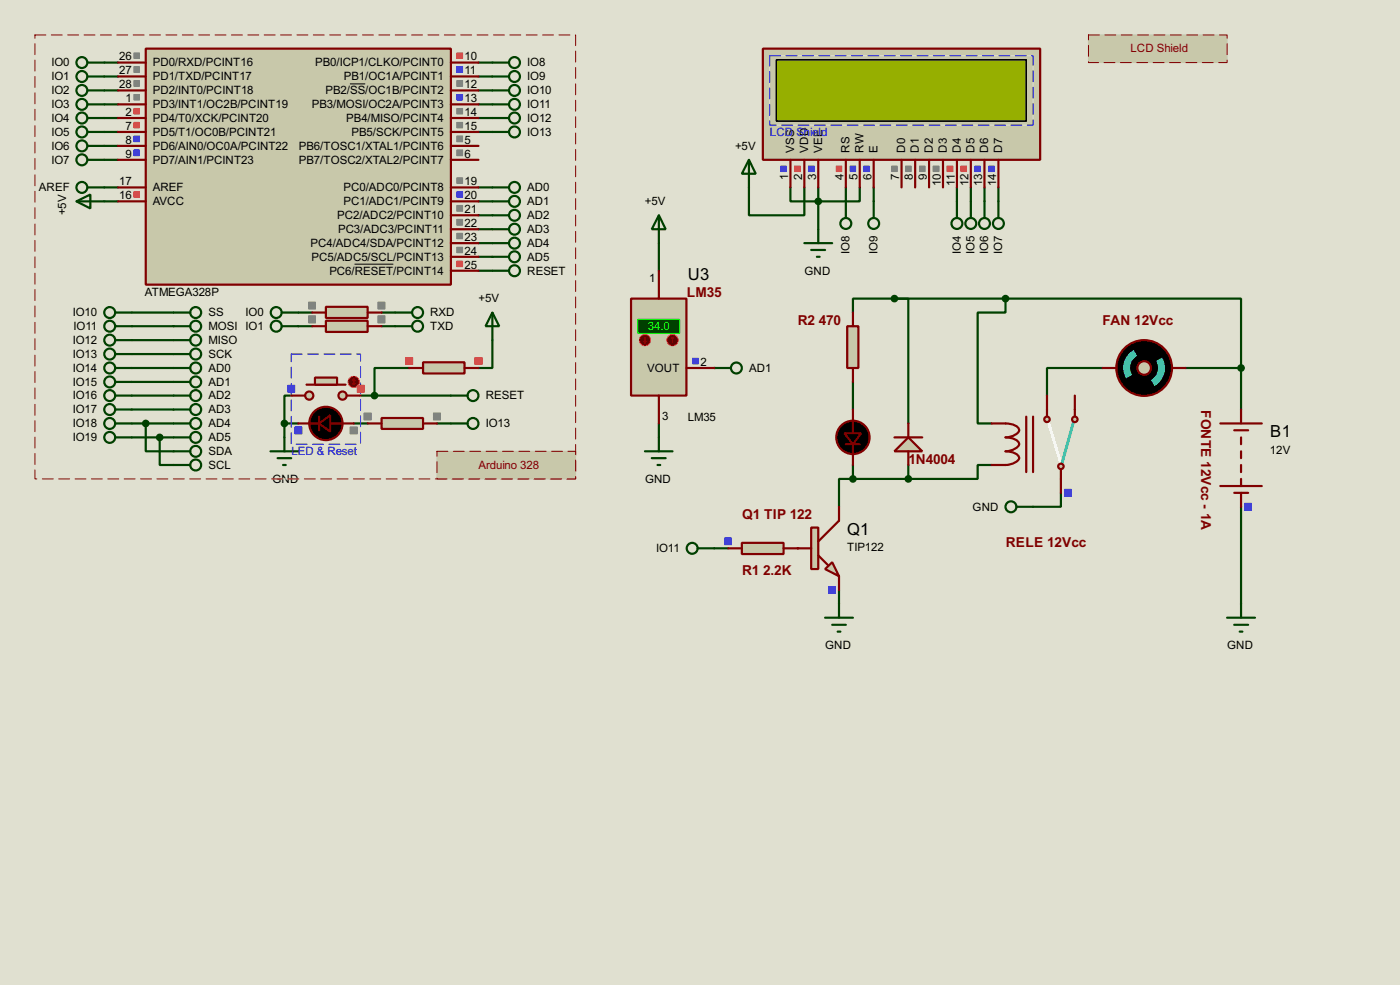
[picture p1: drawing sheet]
<svg xmlns="http://www.w3.org/2000/svg" width="256mm" height="180mm" viewBox="0 0 256 180" stroke-linecap="round" stroke-linejoin="round" font-family="sans-serif">
<path d="M0 0h256.5v180.3h-256.5z" fill="#e0e0d0"/>
<g fill="none" stroke="#004000" stroke-width=".4">
<path d="M19.1 19.1h2.5M19.1 16.6h2.5M19.1 14h2.5M19.1 11.5h2.5M87.7 19.1h2.5M87.7 16.6h2.5M87.7 14h2.5M87.7 11.5h2.5M19.1 29.3h2.5M19.1 26.7h2.5M19.1 24.2h2.5M19.1 21.6h2.5"/>
<path d="M19.1 34.3h2.5M19.1 36.9h2.5M87.7 24.2h2.5M87.7 21.6h2.5M87.7 34.3h2.5M87.7 36.9h2.5M87.7 39.4h2.5M137.2 34.3v5.1h10.2v-5.1M144.8 34.3v2.6h12.7v-2.6M149.9 34.3v7.7M155 34.3v2.6M160.1 34.3v2.6"/>
<path d="M175.3 34.3v2.6M177.9 34.3v2.6M180.4 34.3v2.6M182.9 34.3v2.6M24.2 57.2h7.6M24.2 59.7h7.6M54.7 57.2h2.5M54.7 59.7h2.5M69.9 57.2h2.5M69.9 59.7h2.5M87.7 42h2.5M87.7 44.5h2.5"/>
<path d="M87.7 47h2.5M87.7 49.6h2.5M24.2 77.5h7.6M24.2 62.3h7.6M24.2 64.8h7.6M24.2 72.4h7.6M24.2 67.4h7.6M24.2 69.9h7.6M24.2 75h7.6M26.7 77.5v5.1h5.1M52.1 77.5h2.6M52.1 77.5v2.6"/>
<path d="M53.4 72.4h-1.3v5.1M64.8 77.5h2.6M66.1 72.4h16.5M75 67.4h-6.4v5M80.1 77.5h2.5M90.2 62.3v5.1h-2.5M24.2 80.1h7.6M29.3 80.1v5h2.5"/>
</g>
<circle cx="130.9" cy="67.4" r=".2" fill="#004000"/>
<path d="M156.3 57.2v-2.5h10.1v22.8M156.3 69.9v5.1M156.3 87.7h-2.6v5.1M156.3 87.7h10.1M156.3 85.1v2.6M166.4 85.1v2.6M181.7 85.1h-2.6v2.6h-12.7M227.4 92.8v17.7M153.7 108v2.5" fill="none" stroke="#004000" stroke-width=".4"/>
<circle cx="146.1" cy="100.4" r=".2" fill="#004000"/>
<path d="M120.7 44.5v5.1M163.9 54.7h20.3M184.2 54.7v2.5h-5.1v20.3h2.6M184.2 54.7h43.2v12.7M120.7 77.5v2.6M202 67.4h-10.2v5M217.2 67.4h10.2M227.4 67.4v7.6M194.4 90.2v2.6h-5.1M130.9 100.4h2.5" fill="none" stroke="#004000" stroke-width=".4"/>
<path d="M26.7 8.9h55.9v43.2h-55.9z" fill="#c8c8aa" stroke="#800000" stroke-width=".4"/>
<g fill="none" stroke="#800000" stroke-width=".4">
<path d="M21.6 11.5h5.1M21.6 14h5.1M21.6 19.1h5.1M21.6 16.6h5.1M82.6 11.5h5.1M82.6 14h5.1M82.6 19.1h5.1M82.6 16.6h5.1M21.6 26.7h5.1M21.6 24.2h5.1M21.6 21.6h5.1M21.6 29.3h5.1"/>
<path d="M21.6 36.9h5.1M21.6 34.3h5.1M82.6 26.7h5.1M82.6 24.2h5.1M82.6 21.6h5.1M82.6 29.3h5.1M82.6 39.4h5.1M82.6 36.9h5.1M82.6 34.3h5.1M82.6 49.6h5.1M82.6 47h5.1M82.6 44.5h5.1"/>
<path d="M82.6 42h5.1"/>
</g>
<path d="M64.1 15.4h2.8M65 48.4h7.1" fill="none" stroke="#000" stroke-width=".18"/>
<g fill="none" stroke="#ff4040" stroke-width=".18">
<path d="M24.6 19.9h1M24.6 20h1M83.7 9.7h1.1M83.7 9.8h1.1M83.7 9.9h1.1M83.7 10h1.1M83.7 10.1h1.1M83.7 10.2h1.1M83.7 10.3h1.1M83.7 10.4h1.1M83.7 10.5h1.1M83.7 10.6h1.1"/>
<path d="M83.7 10.7h1.1M24.6 22.4h1M24.6 22.5h1M24.6 22.6h1M24.6 22.7h1M24.6 22.8h1M24.6 22.9h1M24.6 23h1M24.6 23.1h1M24.6 23.2h1M24.6 23.3h1M24.6 23.4h1"/>
<path d="M24.6 20.1h1M24.6 20.2h1M24.6 20.3h1M24.6 20.4h1M24.6 20.5h1M24.6 20.6h1M24.6 20.7h1M24.6 20.8h1M24.6 20.9h1M24.6 35.1h1M24.6 35.2h1M24.6 35.3h1"/>
<path d="M24.6 35.4h1M24.6 35.5h1M24.6 35.6h1M24.6 35.7h1M24.6 35.8h1M24.6 35.9h1M24.6 36h1M24.6 36.1h1M83.7 47.8h1.1M83.7 47.9h1.1M83.7 48h1.1M83.7 48.1h1.1"/>
<path d="M83.7 48.2h1.1M83.7 48.3h1.1M83.7 48.4h1.1M83.7 48.5h1.1M83.7 48.6h1.1M83.7 48.7h1.1M83.7 48.8h1.1"/>
</g>
<g fill="none" stroke="#4040ff" stroke-width=".18">
<path d="M83.7 12.2h1.1M83.7 12.3h1.1M83.7 12.4h1.1M83.7 12.5h1.1M83.7 12.6h1.1M83.7 12.7h1.1M83.7 12.8h1.1M83.7 12.9h1.1M83.7 13h1.1M83.7 13.1h1.1M83.7 13.2h1.1M83.7 13.3h1.1"/>
<path d="M83.7 17.3h1.1M83.7 17.4h1.1M83.7 17.5h1.1M83.7 17.6h1.1M83.7 17.7h1.1M83.7 17.8h1.1M83.7 17.9h1.1M83.7 18h1.1M83.7 18.1h1.1M83.7 18.2h1.1M83.7 18.3h1.1M24.6 24.9h1"/>
<path d="M24.6 25h1M24.6 25.1h1M24.6 25.2h1M24.6 25.3h1M24.6 25.4h1M24.6 25.5h1M24.6 25.6h1M24.6 25.7h1M24.6 25.8h1M24.6 25.9h1M24.6 26h1M24.6 27.5h1"/>
<path d="M24.6 27.6h1M24.6 27.7h1M24.6 27.8h1M24.6 27.9h1M24.6 28h1M24.6 28.1h1M24.6 28.2h1M24.6 28.3h1M24.6 28.4h1M24.6 28.5h1M83.7 35.1h1.1M83.7 35.2h1.1"/>
<path d="M83.7 35.3h1.1M83.7 35.4h1.1M83.7 35.5h1.1M83.7 35.6h1.1M83.7 35.7h1.1M83.7 35.8h1.1M83.7 35.9h1.1M83.7 36h1.1M83.7 36.1h1.1"/>
</g>
<g fill="none" stroke="#808080" stroke-width=".18">
<path d="M24.6 14.8h1M24.6 14.9h1M24.6 15h1M24.6 15.1h1M24.6 15.2h1M24.6 15.3h1M24.6 15.4h1M24.6 15.5h1M24.6 15.6h1M24.6 15.7h1M24.6 15.8h1M24.6 17.3h1"/>
<path d="M24.6 17.4h1M24.6 17.5h1M24.6 17.6h1M24.6 17.7h1M24.6 17.8h1M24.6 17.9h1M24.6 18h1M24.6 18.1h1M24.6 18.2h1M24.6 18.3h1M24.6 12.2h1M24.6 12.3h1"/>
<path d="M24.6 12.4h1M24.6 12.5h1M24.6 12.6h1M24.6 12.7h1M24.6 12.8h1M24.6 12.9h1M24.6 13h1M24.6 13.1h1M24.6 13.2h1M24.6 13.3h1M24.6 9.7h1M24.6 9.8h1"/>
<path d="M24.6 9.9h1M24.6 10h1M24.6 10.1h1M24.6 10.2h1M24.6 10.3h1M24.6 10.4h1M24.6 10.5h1M24.6 10.6h1M24.6 10.7h1M83.7 14.8h1.1M83.7 14.9h1.1M83.7 15h1.1"/>
<path d="M83.7 15.1h1.1M83.7 15.2h1.1M83.7 15.3h1.1M83.7 15.4h1.1M83.7 15.5h1.1M83.7 15.6h1.1M83.7 15.7h1.1M83.7 15.8h1.1M83.7 19.9h1.1M83.7 20h1.1M83.7 20.1h1.1M83.7 20.2h1.1"/>
<path d="M83.7 20.3h1.1M83.7 20.4h1.1M83.7 20.5h1.1M83.7 20.6h1.1M83.7 20.7h1.1M83.7 20.8h1.1M83.7 20.9h1.1M83.7 22.4h1.1M83.7 22.5h1.1M83.7 22.6h1.1M83.7 22.7h1.1M83.7 22.8h1.1"/>
<path d="M83.7 22.9h1.1M83.7 23h1.1M83.7 23.1h1.1M83.7 23.2h1.1M83.7 23.3h1.1M83.7 23.4h1.1M83.7 27.5h1.1M83.7 27.6h1.1M83.7 27.7h1.1M83.7 27.8h1.1M83.7 27.9h1.1M83.7 28h1.1"/>
<path d="M83.7 28.1h1.1M83.7 28.2h1.1M83.7 28.3h1.1M83.7 28.4h1.1M83.7 28.5h1.1M83.7 24.9h1.1M83.7 25h1.1M83.7 25.1h1.1M83.7 25.2h1.1M83.7 25.3h1.1M83.7 25.4h1.1M83.7 25.5h1.1"/>
<path d="M83.7 25.6h1.1M83.7 25.7h1.1M83.7 25.8h1.1M83.7 25.9h1.1M83.7 26h1.1M83.7 37.6h1.1M83.7 37.7h1.1M83.7 37.8h1.1M83.7 37.9h1.1M83.7 38h1.1M83.7 38.1h1.1M83.7 38.2h1.1"/>
<path d="M83.7 38.3h1.1M83.7 38.4h1.1M83.7 38.5h1.1M83.7 38.6h1.1M83.7 38.7h1.1M83.7 32.6h1.1M83.7 32.7h1.1M83.7 32.8h1.1M83.7 32.9h1.1M83.7 33h1.1M83.7 33.1h1.1M83.7 33.2h1.1"/>
<path d="M83.7 33.3h1.1M83.7 33.4h1.1M83.7 33.5h1.1M83.7 33.6h1.1M83.7 45.3h1.1M83.7 45.4h1.1M83.7 45.5h1.1M83.7 45.6h1.1M83.7 45.7h1.1M83.7 45.8h1.1M83.7 45.9h1.1M83.7 46h1.1"/>
<path d="M83.7 46.1h1.1M83.7 46.2h1.1M83.7 46.3h1.1M83.7 42.7h1.1M83.7 42.8h1.1M83.7 42.9h1.1M83.7 43h1.1M83.7 43.1h1.1M83.7 43.2h1.1M83.7 43.3h1.1M83.7 43.4h1.1M83.7 43.5h1.1"/>
<path d="M83.7 43.6h1.1M83.7 43.7h1.1M83.7 40.2h1.1M83.7 40.3h1.1M83.7 40.4h1.1M83.7 40.5h1.1M83.7 40.6h1.1M83.7 40.7h1.1M83.7 40.8h1.1M83.7 40.9h1.1M83.7 41h1.1M83.7 41.1h1.1"/>
<path d="M83.7 41.2h1.1"/>
</g>
<g fill="none" stroke="#004000" stroke-width=".4">
<path d="M16.1 19.1h3M16.1 16.6h3M16.1 14h3M16.1 11.5h3M90.2 19.1h3.1M90.2 16.6h3.1M90.2 14h3.1M90.2 11.5h3.1M14 36.9l2.6-1.3v2.6zM14 36.9h5.1M16.1 29.3h3M16.1 26.7h3"/>
<path d="M16.1 24.2h3M16.1 21.6h3M16.1 34.3h3M90.2 24.2h3.1M90.2 21.6h3.1M90.2 34.3h3.1M90.2 36.9h3.1M90.2 39.4h3.1M31.8 57.2h3.1M31.8 59.7h3.1M90.2 42h3.1M90.2 44.5h3.1"/>
<path d="M90.2 47h3.1M90.2 49.6h3.1M31.8 62.3h3.1M31.8 64.8h3.1"/>
<circle cx="15" cy="11.5" r="1"/>
<circle cx="15" cy="19.1" r="1"/>
<circle cx="15" cy="14" r="1"/>
<circle cx="15" cy="16.6" r="1"/>
<circle cx="94.2" cy="11.5" r="1"/>
<circle cx="94.2" cy="14" r="1"/>
<circle cx="94.2" cy="19.1" r="1"/>
<circle cx="94.2" cy="16.6" r="1"/>
<circle cx="15" cy="29.3" r="1"/>
<circle cx="15" cy="34.3" r="1"/>
<circle cx="15" cy="26.7" r="1"/>
<circle cx="15" cy="24.2" r="1"/>
<circle cx="15" cy="21.6" r="1"/>
<circle cx="94.2" cy="34.3" r="1"/>
<circle cx="94.2" cy="36.9" r="1"/>
<circle cx="94.2" cy="39.4" r="1"/>
<circle cx="94.2" cy="24.2" r="1"/>
<circle cx="94.2" cy="21.6" r="1"/>
<circle cx="35.8" cy="57.2" r="1"/>
<circle cx="35.8" cy="59.7" r="1"/>
<circle cx="94.2" cy="44.5" r="1"/>
<circle cx="94.2" cy="49.6" r="1"/>
<circle cx="94.2" cy="47" r="1"/>
<circle cx="94.2" cy="42" r="1"/>
<circle cx="35.8" cy="62.3" r="1"/>
<circle cx="35.8" cy="64.8" r="1"/>
</g>
<path d="M77.5 66.3h7.6v2.1h-7.6z" fill="#c8c8aa" stroke="#800000" stroke-width=".4"/>
<path d="M54.7 77.5h3.8M58.5 76.3v2.5M60.5 77.5h4.3M75 67.4h2.5M85.1 67.4h2.6" fill="none" stroke="#800000" stroke-width=".4"/>
<g fill="none" stroke="#ff4040" stroke-width=".18">
<path d="M74.3 65.5h1.3M74.3 65.6h1.3M74.3 65.7h1.3M74.3 65.8h1.3M74.3 65.9h1.3M74.3 66h1.3M74.3 66.1h1.3M74.3 66.2h1.3M74.3 66.3h1.3M74.3 66.4h1.3M74.3 66.5h1.3M74.3 66.6h1.3"/>
<path d="M74.3 66.7h1.3M87 65.5h1.3M87 65.6h1.3M87 65.7h1.3M87 65.8h1.3M87 65.9h1.3M87 66h1.3M87 66.1h1.3M87 66.2h1.3M87 66.3h1.3M87 66.4h1.3M87 66.5h1.3"/>
<path d="M87 66.6h1.3M87 66.7h1.3"/>
</g>
<path d="M90.2 57.2l1.3 2.5h-2.5zM90.2 57.2v5.1" fill="none" stroke="#004000" stroke-width=".4"/>
<g fill="#000" stroke="#800000" stroke-width=".4">
<path d="M58.5 77.5l2-1.5v3z"/>
<circle cx="59.7" cy="77.5" r="3.1"/>
</g>
<path d="M58.7 77.5h2.1M59.2 77h1.1v1h-1.1zM59.7 76.5v2" fill="none" stroke="#000040" stroke-width=".2"/>
<g fill="none" stroke="#808080" stroke-width=".18">
<path d="M64.2 78.2h1.3M64.2 78.3h1.3M64.2 78.4h1.3M64.2 78.5h1.3M64.2 78.6h1.3M64.2 78.7h1.3M64.2 78.8h1.3M64.2 78.9h1.3M64.2 79h1.3M64.2 79.1h1.3M64.2 79.2h1.3M64.2 79.3h1.3"/>
<path d="M64.2 79.4h1.3"/>
</g>
<g fill="none" stroke="#4040ff" stroke-width=".18">
<path d="M54 78.2h1.3M54 78.3h1.3M54 78.4h1.3M54 78.5h1.3M54 78.6h1.3M54 78.7h1.3M54 78.8h1.3M54 78.9h1.3M54 79h1.3M54 79.1h1.3M54 79.2h1.3M54 79.3h1.3"/>
<path d="M54 79.4h1.3"/>
</g>
<path d="M69.9 76.5h7.6v2h-7.6z" fill="#c8c8aa" stroke="#800000" stroke-width=".4"/>
<path d="M67.4 77.5h2.5M77.5 77.5h2.6" fill="none" stroke="#800000" stroke-width=".4"/>
<g fill="none" stroke="#808080" stroke-width=".18">
<path d="M66.7 75.6h1.3M66.7 75.7h1.3M66.7 75.8h1.3M66.7 75.9h1.3M66.7 76h1.3M66.7 76.1h1.3M66.7 76.2h1.3M66.7 76.3h1.3M66.7 76.4h1.3M66.7 76.5h1.3M66.7 76.6h1.3M66.7 76.7h1.3"/>
<path d="M66.7 76.8h1.3M66.7 76.9h1.3M79.4 75.6h1.3M79.4 75.7h1.3M79.4 75.8h1.3M79.4 75.9h1.3M79.4 76h1.3M79.4 76.1h1.3M79.4 76.2h1.3M79.4 76.3h1.3M79.4 76.4h1.3M79.4 76.5h1.3"/>
<path d="M79.4 76.6h1.3M79.4 76.7h1.3M79.4 76.8h1.3M79.4 76.9h1.3"/>
</g>
<path d="M49.6 82.6h5.1M50.9 83.9h2.5M51.9 85.1h.5M52.1 80.1v2.5" fill="none" stroke="#004000" stroke-width=".4"/>
<path d="M53.4 64.8h12.7v16.5h-12.7z" fill="none" stroke="#e0e0d0" stroke-width=".18"/>
<path d="M53.4 64.8h12.7v16.5h-12.7z" fill="none" stroke="#0000c0" stroke-width=".18" stroke-dasharray="2 1"/>
<path d="M59.7 56.2h7.7v2h-7.7z" fill="#c8c8aa" stroke="#800000" stroke-width=".4"/>
<path d="M57.2 57.2h2.5M67.4 57.2h2.5" fill="none" stroke="#800000" stroke-width=".4"/>
<g fill="none" stroke="#808080" stroke-width=".18">
<path d="M56.6 55.3h1.2M56.6 55.4h1.2M56.6 55.5h1.2M56.6 55.6h1.2M56.6 55.7h1.2M56.6 55.8h1.2M56.6 55.9h1.2M56.6 56h1.2M56.6 56.1h1.2M56.6 56.2h1.2M56.6 56.3h1.2M56.6 56.4h1.2"/>
<path d="M56.6 56.5h1.2M56.6 56.6h1.2M69.3 55.3h1.2M69.3 55.4h1.2M69.3 55.5h1.2M69.3 55.6h1.2M69.3 55.7h1.2M69.3 55.8h1.2M69.3 55.9h1.2M69.3 56h1.2M69.3 56.1h1.2M69.3 56.2h1.2"/>
<path d="M69.3 56.3h1.2M69.3 56.4h1.2M69.3 56.5h1.2M69.3 56.6h1.2"/>
</g>
<path d="M59.7 58.7h7.7v2.1h-7.7z" fill="#c8c8aa" stroke="#800000" stroke-width=".4"/>
<path d="M57.2 59.7h2.5M67.4 59.7h2.5" fill="none" stroke="#800000" stroke-width=".4"/>
<g fill="none" stroke="#808080" stroke-width=".18">
<path d="M56.6 57.8h1.2M56.6 57.9h1.2M56.6 58h1.2M56.6 58.1h1.2M56.6 58.2h1.2M56.6 58.3h1.2M56.6 58.4h1.2M56.6 58.5h1.2M56.6 58.6h1.2M56.6 58.7h1.2M56.6 58.8h1.2M56.6 58.9h1.2"/>
<path d="M56.6 59h1.2M56.6 59.1h1.2M69.3 57.8h1.2M69.3 57.9h1.2M69.3 58h1.2M69.3 58.1h1.2M69.3 58.2h1.2M69.3 58.3h1.2M69.3 58.4h1.2M69.3 58.5h1.2M69.3 58.6h1.2M69.3 58.7h1.2"/>
<path d="M69.3 58.8h1.2M69.3 58.9h1.2M69.3 59h1.2M69.3 59.1h1.2"/>
</g>
<g fill="none" stroke="#004000" stroke-width=".4">
<path d="M72.4 57.2h3.1M72.4 59.7h3.1"/>
<circle cx="76.5" cy="57.2" r="1"/>
<circle cx="76.5" cy="59.7" r="1"/>
</g>
<g fill="#c8c8aa" stroke="#800000" stroke-width=".4">
<circle cx="62.7" cy="72.4" r=".75"/>
<circle cx="56.6" cy="72.4" r=".75"/>
</g>
<path d="M56.2 70.4h7.1" fill="none" stroke="#800000" stroke-width=".4"/>
<path d="M57.7 69.1h4.1v1.3h-4.1z" fill="#c8c8aa" stroke="#800000" stroke-width=".4"/>
<path d="M53.4 72.4h2.5M63.6 72.4h2.5" fill="none" stroke="#800000" stroke-width=".4"/>
<circle cx="64.8" cy="69.9" r="1" fill="#400000" stroke="#f00" stroke-width=".2"/>
<path d="M64.6 70.2l.2 .2M64.8 69.4v1M64.8 69.4l-.2 .3M64.8 69.4l.3 .3M65.1 70.2l-.3 .2" fill="none" stroke="#f00" stroke-width=".2"/>
<g fill="none" stroke="#4040ff" stroke-width=".18">
<path d="M52.8 70.5h1.2M52.8 70.6h1.2M52.8 70.7h1.2M52.8 70.8h1.2M52.8 70.9h1.2M52.8 71h1.2M52.8 71.1h1.2M52.8 71.2h1.2M52.8 71.3h1.2M52.8 71.4h1.2M52.8 71.5h1.2M52.8 71.6h1.2"/>
<path d="M52.8 71.7h1.2M52.8 71.8h1.2"/>
</g>
<g fill="none" stroke="#ff4040" stroke-width=".18">
<path d="M65.5 70.5h1.2M65.5 70.6h1.2M65.5 70.7h1.2M65.5 70.8h1.2M65.5 70.9h1.2M65.5 71h1.2M65.5 71.1h1.2M65.5 71.2h1.2M65.5 71.3h1.2M65.5 71.4h1.2M65.5 71.5h1.2M65.5 71.6h1.2"/>
<path d="M65.5 71.7h1.2M65.5 71.8h1.2"/>
</g>
<g fill="none" stroke="#004000" stroke-width=".4">
<path d="M21.1 57.2h3.1M21.1 59.7h3.1M51.6 57.2h3.1M51.6 59.7h3.1M21.1 62.3h3.1M21.1 64.8h3.1M82.6 77.5h3.1M82.6 72.4h3.1"/>
<circle cx="20.1" cy="57.2" r="1"/>
<circle cx="20.1" cy="59.7" r="1"/>
<circle cx="50.6" cy="57.2" r="1"/>
<circle cx="50.6" cy="59.7" r="1"/>
<circle cx="20.1" cy="62.3" r="1"/>
<circle cx="20.1" cy="64.8" r="1"/>
<circle cx="86.6" cy="72.4" r="1"/>
<circle cx="86.6" cy="77.5" r="1"/>
</g>
<g fill="#004000" stroke="#004000" stroke-width=".4">
<circle cx="68.6" cy="72.4" r=".5"/>
<circle cx="52.1" cy="77.5" r=".5"/>
</g>
<path d="M6.4 6.4h99.1v81.3h-99.1z" fill="none" stroke="#e0e0d0" stroke-width=".18"/>
<path d="M6.4 6.4h99.1v81.3h-99.1z" fill="none" stroke="#800000" stroke-width=".18" stroke-dasharray="2 1"/>
<g fill="#c8c8aa">
<path d="M80.1 82.6h25.4v5.1h-25.4z" fill-rule="evenodd"/>
<path d="M80.1 82.6h25.4v5.1h-25.4z" fill-rule="evenodd"/>
</g>
<path d="M80.1 82.6h25.4v5.1h-25.4z" fill="none" stroke="#c8c8aa" stroke-width=".18"/>
<path d="M80.1 82.6h25.4v5.1h-25.4z" fill="none" stroke="#800000" stroke-width=".18" stroke-dasharray="2 1"/>
<g fill="none" stroke="#004000" stroke-width=".4">
<path d="M21.1 67.4h3.1M21.1 69.9h3.1M21.1 72.4h3.1M21.1 75h3.1M21.1 77.5h3.1M31.8 67.4h3.1M31.8 69.9h3.1M31.8 72.4h3.1M31.8 75h3.1M31.8 77.5h3.1M21.1 80.1h3.1M31.8 80.1h3.1"/>
<path d="M31.8 82.6h3.1M31.8 85.1h3.1"/>
<circle cx="20.1" cy="67.4" r="1"/>
<circle cx="20.1" cy="69.9" r="1"/>
<circle cx="20.1" cy="75" r="1"/>
<circle cx="20.1" cy="72.4" r="1"/>
<circle cx="20.1" cy="77.5" r="1"/>
<circle cx="35.8" cy="72.4" r="1"/>
<circle cx="35.8" cy="67.4" r="1"/>
<circle cx="35.8" cy="75" r="1"/>
<circle cx="35.8" cy="69.9" r="1"/>
<circle cx="35.8" cy="77.5" r="1"/>
<circle cx="20.1" cy="80.1" r="1"/>
<circle cx="35.8" cy="82.6" r="1"/>
<circle cx="35.8" cy="85.1" r="1"/>
<circle cx="35.8" cy="80.1" r="1"/>
</g>
<g fill="#004000" stroke="#004000" stroke-width=".4">
<circle cx="26.7" cy="77.5" r=".5"/>
<circle cx="29.2" cy="80.1" r=".5"/>
</g>
<path d="M139.8 8.9h50.8v20.4h-50.8z" fill="#c8c8aa" stroke="#800000" stroke-width=".4"/>
<path d="M142.3 11h45.7v11.2h-45.7z" fill="#324600" stroke="#000" stroke-width=".25"/>
<path d="M142.3 11h45.7v11.2h-45.7z" fill="#96af00" stroke="#000" stroke-width=".25"/>
<g fill="none" stroke="#800000" stroke-width=".4">
<path d="M144.8 29.3v5M147.4 29.3v5M149.9 29.3v5M155 29.3v5M157.5 29.3v5M160.1 29.3v5M165.2 29.3v5M167.7 29.3v5M170.2 29.3v5M172.8 29.3v5M175.3 29.3v5M177.9 29.3v5"/>
<path d="M180.4 29.3v5M182.9 29.3v5"/>
</g>
<g fill="none" stroke="#4040ff" stroke-width=".18">
<path d="M143.1 30.4h1M143.1 30.5h1M143.1 30.6h1M143.1 30.7h1M143.1 30.8h1M143.1 30.9h1M143.1 31h1M143.1 31.1h1M143.1 31.2h1M143.1 31.3h1M143.1 31.4h1M148.1 30.4h1.1"/>
<path d="M148.1 30.5h1.1M148.1 30.6h1.1M148.1 30.7h1.1M148.1 30.8h1.1M148.1 30.9h1.1M148.1 31h1.1M148.1 31.1h1.1M148.1 31.2h1.1M148.1 31.3h1.1M148.1 31.4h1.1M155.8 30.4h1M155.8 30.5h1"/>
<path d="M155.8 30.6h1M155.8 30.7h1M155.8 30.8h1M155.8 30.9h1M155.8 31h1M155.8 31.1h1M155.8 31.2h1M155.8 31.3h1M155.8 31.4h1M158.3 30.4h1M158.3 30.5h1M158.3 30.6h1"/>
<path d="M158.3 30.7h1M158.3 30.8h1M158.3 30.9h1M158.3 31h1M158.3 31.1h1M158.3 31.2h1M158.3 31.3h1M158.3 31.4h1M178.6 30.4h1M178.6 30.5h1M178.6 30.6h1M178.6 30.7h1"/>
<path d="M178.6 30.8h1M178.6 30.9h1M178.6 31h1M178.6 31.1h1M178.6 31.2h1M178.6 31.3h1M178.6 31.4h1M181.2 30.4h1M181.2 30.5h1M181.2 30.6h1M181.2 30.7h1M181.2 30.8h1"/>
<path d="M181.2 30.9h1M181.2 31h1M181.2 31.1h1M181.2 31.2h1M181.2 31.3h1M181.2 31.4h1"/>
</g>
<g fill="none" stroke="#ff4040" stroke-width=".18">
<path d="M145.6 30.4h1M145.6 30.5h1M145.6 30.6h1M145.6 30.7h1M145.6 30.8h1M145.6 30.9h1M145.6 31h1M145.6 31.1h1M145.6 31.2h1M145.6 31.3h1M145.6 31.4h1M153.2 30.4h1"/>
<path d="M153.2 30.5h1M153.2 30.6h1M153.2 30.7h1M153.2 30.8h1M153.2 30.9h1M153.2 31h1M153.2 31.1h1M153.2 31.2h1M153.2 31.3h1M153.2 31.4h1M173.5 30.4h1.1M173.5 30.5h1.1"/>
<path d="M173.5 30.6h1.1M173.5 30.7h1.1M173.5 30.8h1.1M173.5 30.9h1.1M173.5 31h1.1M173.5 31.1h1.1M173.5 31.2h1.1M173.5 31.3h1.1M173.5 31.4h1.1M176.1 30.4h1M176.1 30.5h1M176.1 30.6h1"/>
<path d="M176.1 30.7h1M176.1 30.8h1M176.1 30.9h1M176.1 31h1M176.1 31.1h1M176.1 31.2h1M176.1 31.3h1M176.1 31.4h1"/>
</g>
<g fill="none" stroke="#808080" stroke-width=".18">
<path d="M163.4 30.4h1M163.4 30.5h1M163.4 30.6h1M163.4 30.7h1M163.4 30.8h1M163.4 30.9h1M163.4 31h1M163.4 31.1h1M163.4 31.2h1M163.4 31.3h1M163.4 31.4h1M165.9 30.4h1"/>
<path d="M165.9 30.5h1M165.9 30.6h1M165.9 30.7h1M165.9 30.8h1M165.9 30.9h1M165.9 31h1M165.9 31.1h1M165.9 31.2h1M165.9 31.3h1M165.9 31.4h1M168.5 30.4h1M168.5 30.5h1"/>
<path d="M168.5 30.6h1M168.5 30.7h1M168.5 30.8h1M168.5 30.9h1M168.5 31h1M168.5 31.1h1M168.5 31.2h1M168.5 31.3h1M168.5 31.4h1M171 30.4h1M171 30.5h1M171 30.6h1"/>
<path d="M171 30.7h1M171 30.8h1M171 30.9h1M171 31h1M171 31.1h1M171 31.2h1M171 31.3h1M171 31.4h1"/>
</g>
<g fill="none" stroke="#004000" stroke-width=".4">
<path d="M137.2 29.3l1.3 2.5h-2.6zM137.2 29.3v5M155 36.9v3M160.1 36.9v3M175.3 36.9v3M177.9 36.9v3M180.4 36.9v3M182.9 36.9v3M147.4 44.5h5.1M148.6 45.8h2.6M149.7 47h.5M149.9 42v2.5"/>
<circle cx="154.9" cy="40.9" r="1"/>
<circle cx="160" cy="40.9" r="1"/>
<circle cx="175.3" cy="40.9" r="1"/>
<circle cx="177.8" cy="40.9" r="1"/>
<circle cx="180.3" cy="40.9" r="1"/>
<circle cx="182.9" cy="40.9" r="1"/>
</g>
<path d="M141 10.2h48.3v12.7h-48.3z" fill="none" stroke="#e0e0d0" stroke-width=".18"/>
<path d="M141 10.2h48.3v12.7h-48.3z" fill="none" stroke="#0000c0" stroke-width=".18" stroke-dasharray="2 1"/>
<circle cx="149.9" cy="36.9" r=".5" fill="#004000" stroke="#004000" stroke-width=".4"/>
<g fill="#c8c8aa">
<path d="M199.4 6.4h25.4v5.1h-25.4z" fill-rule="evenodd"/>
<path d="M199.4 6.4h25.4v5.1h-25.4z" fill-rule="evenodd"/>
</g>
<path d="M199.4 6.4h25.4v5.1h-25.4z" fill="none" stroke="#c8c8aa" stroke-width=".18"/>
<path d="M199.4 6.4h25.4v5.1h-25.4z" fill="none" stroke="#800000" stroke-width=".18" stroke-dasharray="2 1"/>
<g fill="none" stroke="#004000" stroke-width=".4">
<path d="M120.7 39.4l1.3 2.6h-2.6zM120.7 39.4v5.1M130.9 67.4h3M118.2 82.6h5M119.4 83.9h2.6M120.5 85.1h.5M120.7 80.1v2.5"/>
<circle cx="134.9" cy="67.4" r="1"/>
</g>
<path d="M115.6 54.7h10.2v17.7h-10.2z" fill="#c8c8aa" stroke="#800000" stroke-width=".4"/>
<path d="M116.9 58.5h7.6v2.5h-7.6z" fill="#004000" stroke="#0f0" stroke-width=".2"/>
<path d="M120.7 49.6v5.1M120.7 72.4v5.1M125.8 67.4h5.1" fill="none" stroke="#800000" stroke-width=".4"/>
<circle cx="123.2" cy="62.3" r="1" fill="#400000" stroke="#f00" stroke-width=".2"/>
<path d="M123.2 61.8l-.2 .2M123.2 61.8l.3 .2M123.2 61.8v1" fill="none" stroke="#f00" stroke-width=".2"/>
<circle cx="118.1" cy="62.3" r="1" fill="#400000" stroke="#f00" stroke-width=".2"/>
<path d="M117.9 62.5l.3 .3M118.2 61.8v1M118.4 62.5l-.2 .3" fill="none" stroke="#f00" stroke-width=".2"/>
<path d="M126.9 65.6h1M126.9 65.7h1M126.9 65.8h1M126.9 65.9h1M126.9 66h1M126.9 66.1h1M126.9 66.2h1M126.9 66.3h1M126.9 66.4h1M126.9 66.5h1M126.9 66.6h1" fill="none" stroke="#4040ff" stroke-width=".18"/>
<path d="M184.2 77.5a2.27 2.27 0 0 1 2.5 1.3 2.58 2.58 0 0 1-2.5 1.3 2.27 2.27 0 0 1 2.5 1.2 2.66 2.66 0 0 1-2.5 1.3 2.27 2.27 0 0 1 2.5 1.3 2.65 2.65 0 0 1-2.5 1.2M188 76.3v10.1M189.3 76.3v10.1M191.8 75v1.3M196.9 75v1.3M194.4 85.9v1.8" fill="none" stroke="#800000" stroke-width=".4"/>
<path d="M192.1 77.3l2.3 7.6" fill="none" stroke="#feffff" stroke-width=".5"/>
<path d="M196.7 77.3l-2.1 7.3" fill="none" stroke="#00c0c0" stroke-width=".5"/>
<g fill="#c8c8aa" stroke="#800000" stroke-width=".4">
<circle cx="194.3" cy="85.4" r=".5"/>
<circle cx="196.9" cy="76.8" r=".5"/>
<circle cx="191.8" cy="76.8" r=".5"/>
</g>
<path d="M181.7 77.5h2.5M191.8 72.4v2.6M196.9 72.4v2.6M181.7 85.1h2.5M194.4 87.7v2.5" fill="none" stroke="#800000" stroke-width=".4"/>
<g fill="none" stroke="#4040ff" stroke-width=".18">
<path d="M195 89.6h1.3M195 89.7h1.3M195 89.8h1.3M195 89.9h1.3M195 90h1.3M195 90.1h1.3M195 90.2h1.3M195 90.3h1.3M195 90.4h1.3M195 90.5h1.3M195 90.6h1.3M195 90.7h1.3"/>
<path d="M195 90.8h1.3M195 90.9h1.3"/>
</g>
<path d="M151.2 104.2l1.3-1.3 1.2 2.6z" fill="#c8c8aa" stroke="#800000" stroke-width=".4"/>
<path d="M148.6 96.6h1.3v7.6h-1.3z" fill="#c8c8aa" stroke="#800000" stroke-width=".4"/>
<path d="M153.7 92.8v2.5l-3.8 3.8M146.1 100.4h2.5M149.9 101.7l1.8 1.7M153.7 105.5v2.5" fill="none" stroke="#800000" stroke-width=".4"/>
<g fill="none" stroke="#4040ff" stroke-width=".18">
<path d="M151.8 107.4h1.3M151.8 107.5h1.3M151.8 107.6h1.3M151.8 107.7h1.3M151.8 107.8h1.3M151.8 107.9h1.3M151.8 108h1.3M151.8 108.1h1.3M151.8 108.2h1.3M151.8 108.3h1.3M151.8 108.4h1.3M151.8 108.5h1.3"/>
<path d="M151.8 108.6h1.3"/>
</g>
<path d="M151.2 113.1h5.1M152.5 114.4h2.5M153.5 115.6h.5M153.7 110.5v2.6" fill="none" stroke="#004000" stroke-width=".4"/>
<path d="M166.4 80.1l2.6 2.5h-5.1z" fill="#c8c8aa" stroke="#800000" stroke-width=".4"/>
<g fill="none" stroke="#800000" stroke-width=".4">
<path d="M156.3 75v4.3M166.4 77.5v2.6M223.6 77.5h7.6M226.1 78.8h2.6M227.4 75v2.5M155 81.3h2.5M156.3 81.3v3.8M163.9 80.1h5.1M166.4 82.6v2.5M223.6 89h7.6M226.1 90.2h2.6M227.4 80.1v1.2"/>
<path d="M227.4 82.6v1.3M227.4 85.1v1.3M227.4 87.7v1.3M227.4 90.2v2.6"/>
</g>
<g fill="#004000" stroke="#004000" stroke-width=".4">
<circle cx="166.4" cy="87.7" r=".5"/>
<circle cx="156.2" cy="87.7" r=".5"/>
</g>
<g fill="none" stroke="#4040ff" stroke-width=".18">
<path d="M228 92.1h1.3M228 92.2h1.3M228 92.3h1.3M228 92.4h1.3M228 92.5h1.3M228 92.6h1.3M228 92.7h1.3M228 92.8h1.3M228 92.9h1.3M228 93h1.3M228 93.1h1.3M228 93.2h1.3"/>
<path d="M228 93.3h1.3M228 93.4h1.3"/>
</g>
<path d="M224.8 113.1h5.1M226.1 114.4h2.6M227.1 115.6h.5M227.4 110.5v2.6" fill="none" stroke="#004000" stroke-width=".4"/>
<g fill="#000" stroke="#800000" stroke-width=".4">
<path d="M154.7 79.3h3.1l-1.5 2z"/>
<circle cx="156.2" cy="80.1" r="3.1"/>
</g>
<path d="M155.2 59.7h2.1v7.7h-2.1z" fill="#c8c8aa" stroke="#800000" stroke-width=".4"/>
<path d="M156.3 57.2v2.5M156.3 67.4v2.5" fill="none" stroke="#800000" stroke-width=".4"/>
<circle cx="163.8" cy="54.7" r=".5" fill="#004000" stroke="#004000" stroke-width=".4"/>
<path d="M135.9 99.4h7.7v2h-7.7z" fill="#c8c8aa" stroke="#800000" stroke-width=".4"/>
<path d="M133.4 100.4h2.5M143.6 100.4h2.5" fill="none" stroke="#800000" stroke-width=".4"/>
<g fill="none" stroke="#4040ff" stroke-width=".18">
<path d="M132.8 98.5h1.2M132.8 98.6h1.2M132.8 98.7h1.2M132.8 98.8h1.2M132.8 98.9h1.2M132.8 99h1.2M132.8 99.1h1.2M132.8 99.2h1.2M132.8 99.3h1.2M132.8 99.4h1.2M132.8 99.5h1.2M132.8 99.6h1.2"/>
<path d="M132.8 99.7h1.2"/>
</g>
<g fill="none" stroke="#004000" stroke-width=".4">
<path d="M186.2 92.8h3.1M127.8 100.4h3.1"/>
<circle cx="185.2" cy="92.8" r="1"/>
<circle cx="126.8" cy="100.4" r="1"/>
</g>
<circle cx="184.2" cy="54.7" r=".5" fill="#004000" stroke="#004000" stroke-width=".4"/>
<circle cx="209.6" cy="67.4" r="5.1" fill="#000" stroke="#800000" stroke-width=".4"/>
<circle cx="209.6" cy="67.4" r="1.25" fill="#c8c8aa" stroke="#800000" stroke-width=".4"/>
<g fill="#000" stroke="#000" stroke-width=".4">
<path d="M206.3 69.3l1.1-.7a2.48 2.48 0 0 0 3.5 1l.6 1.1a3.8 3.8 0 0 1-5.2-1.4z" fill-rule="evenodd"/>
<path d="M207.7 64.1a3.8 3.8 0 0 1 5.2 1.4l-1.1 .6a2.59 2.59 0 0 0-3.5-.9z" fill-rule="evenodd"/>
</g>
<g fill="#00c0c0">
<path d="M211.8 66.1l1.1-.6a3.8 3.8 0 0 1-1.4 5.2l-.6-1.1a2.54 2.54 0 0 0 .9-3.5z" fill-rule="evenodd"/>
<path d="M207 64.5l.7-.4 .6 1.1a2.43 2.43 0 0 0-.9 3.4l-1.1 .7a3.7 3.7 0 0 1 .7-4.8z" fill-rule="evenodd"/>
</g>
<path d="M202 67.4h2.5M214.7 67.4h2.5" fill="none" stroke="#800000" stroke-width=".4"/>
<circle cx="227.3" cy="67.4" r=".5" fill="#004000" stroke="#004000" stroke-width=".4"/>
<g font-size="3.4">
<text x="126" y="51.3">U3</text>
<text x="232.7" y="80.1">B1</text>
<text x="155.2" y="97.9">Q1</text>
</g>
<g font-size="2.8" fill="#800000">
<text x="125.8" y="54.3">LM35</text>
<text x="146.1" y="59.5">R2</text>
<text x="150" y="59.5">470</text>
<text x="202" y="59.5">FAN 12Vcc</text>
<text x="220.1" y="75" transform="rotate(90 220.1 75)">FONTE 12Vcc - 1A</text>
<text x="166.4" y="84.9">1N4004</text>
<text x="135.9" y="95">Q1 TIP 122</text>
<text x="184.2" y="100.1">RELE 12Vcc</text>
<text x="135.9" y="105.2">R1</text>
<text x="139.8" y="105.2">2.2K</text>
</g>
<g font-size="2.4">
<text x="21.9" y="11.1">26</text>
<text x="85.1" y="11.1">10</text>
<text x="9.4" y="17.3">IO2</text>
<text x="9.4" y="14.7">IO1</text>
<text x="9.4" y="12.2">IO0</text>
<text x="21.9" y="16.2">28</text>
<text x="21.9" y="13.6">27</text>
<text x="28" y="17.3">PD2/INT0/PCINT18</text>
<text x="28" y="14.7">PD1/TXD/PCINT17</text>
<text x="28" y="12.2">PD0/RXD/PCINT16</text>
<text x="57.7" y="12.2">PB0/ICP1/CLKO/PCINT0</text>
<text x="59.6" y="17.3">PB2/SS/OC1B/PCINT2</text>
<text x="63" y="14.7">PB1/OC1A/PCINT1</text>
<text x="85.1" y="13.6">11</text>
<text x="85.1" y="16.2">12</text>
<text x="96.6" y="12.2">IO8</text>
<text x="96.6" y="14.7">IO9</text>
<text x="96.6" y="17.3">IO10</text>
<text x="9.4" y="22.3">IO4</text>
<text x="9.4" y="19.8">IO3</text>
<text x="23" y="23.8">7</text>
<text x="23" y="21.2">2</text>
<text x="23" y="18.7">1</text>
<text x="28" y="22.3">PD4/T0/XCK/PCINT20</text>
<text x="28" y="19.8">PD3/INT1/OC2B/PCINT19</text>
<text x="57.1" y="19.8">PB3/MOSI/OC2A/PCINT3</text>
<text x="63.4" y="22.3">PB4/MISO/PCINT4</text>
<text x="85.1" y="18.7">13</text>
<text x="85.1" y="21.2">14</text>
<text x="85.1" y="23.8">15</text>
<text x="96.6" y="19.8">IO11</text>
<text x="96.6" y="22.3">IO12</text>
<text x="9.4" y="30">IO7</text>
<text x="9.4" y="27.4">IO6</text>
<text x="9.4" y="24.9">IO5</text>
<text x="23" y="26.3">8</text>
<text x="23" y="28.9">9</text>
<text x="28" y="27.4">PD6/AIN0/OC0A/PCINT22</text>
<text x="28" y="24.9">PD5/T1/OC0B/PCINT21</text>
<text x="28" y="30">PD7/AIN1/PCINT23</text>
<text x="54.7" y="30">PB7/TOSC2/XTAL2/PCINT7</text>
<text x="54.7" y="27.4">PB6/TOSC1/XTAL1/PCINT6</text>
<text x="64.4" y="24.9">PB5/SCK/PCINT5</text>
<text x="85.1" y="28.9">6</text>
<text x="85.1" y="26.3">5</text>
<text x="96.6" y="24.9">IO13</text>
<text x="134.7" y="27.4">+5V</text>
<text x="145.5" y="27.9" transform="rotate(-90 145.5 27.9)">VSS</text>
<text x="148.1" y="27.9" transform="rotate(-90 148.1 27.9)">VDD</text>
<text x="150.6" y="27.9" transform="rotate(-90 150.6 27.9)">VEE</text>
<text x="155.7" y="27.9" transform="rotate(-90 155.7 27.9)">RS</text>
<text x="158.2" y="27.9" transform="rotate(-90 158.2 27.9)">RW</text>
<text x="160.8" y="27.9" transform="rotate(-90 160.8 27.9)">E</text>
<text x="165.8" y="27.9" transform="rotate(-90 165.8 27.9)">D0</text>
<text x="168.4" y="27.9" transform="rotate(-90 168.4 27.9)">D1</text>
<text x="170.9" y="27.9" transform="rotate(-90 170.9 27.9)">D2</text>
<text x="173.5" y="27.9" transform="rotate(-90 173.5 27.9)">D3</text>
<text x="176" y="27.9" transform="rotate(-90 176 27.9)">D4</text>
<text x="178.5" y="27.9" transform="rotate(-90 178.5 27.9)">D5</text>
<text x="181.1" y="27.9" transform="rotate(-90 181.1 27.9)">D6</text>
<text x="183.6" y="27.9" transform="rotate(-90 183.6 27.9)">D7</text>
<text x="7.1" y="35">AREF</text>
<text x="21.9" y="33.9">17</text>
<text x="28" y="35">AREF</text>
<text x="62.9" y="35">PC0/ADC0/PCINT8</text>
<text x="85.1" y="33.9">19</text>
<text x="96.6" y="35">AD0</text>
<text x="144.4" y="33" transform="rotate(-90 144.4 33)">1</text>
<text x="147" y="33" transform="rotate(-90 147 33)">2</text>
<text x="149.5" y="33" transform="rotate(-90 149.5 33)">3</text>
<text x="154.6" y="33" transform="rotate(-90 154.6 33)">4</text>
<text x="157.1" y="33" transform="rotate(-90 157.1 33)">5</text>
<text x="159.7" y="32.9" transform="rotate(-90 159.7 32.9)">6</text>
<text x="164.8" y="33" transform="rotate(-90 164.8 33)">7</text>
<text x="167.3" y="33" transform="rotate(-90 167.3 33)">8</text>
<text x="169.8" y="33" transform="rotate(-90 169.8 33)">9</text>
<text x="172.4" y="34.1" transform="rotate(-90 172.4 34.1)">10</text>
<text x="174.9" y="33.9" transform="rotate(-90 174.9 33.9)">11</text>
<text x="177.4" y="34.1" transform="rotate(-90 177.4 34.1)">12</text>
<text x="180" y="34.1" transform="rotate(-90 180 34.1)">13</text>
<text x="182.5" y="34.1" transform="rotate(-90 182.5 34.1)">14</text>
<text x="12.2" y="39.4" transform="rotate(-90 12.2 39.4)">+5V</text>
<text x="21.9" y="36.5">16</text>
<text x="28" y="37.6">AVCC</text>
<text x="61.8" y="40.1">PC2/ADC2/PCINT10</text>
<text x="62.9" y="37.6">PC1/ADC1/PCINT9</text>
<text x="85.1" y="41.6">22</text>
<text x="85.1" y="39">21</text>
<text x="85.1" y="36.5">20</text>
<text x="96.6" y="37.6">AD1</text>
<text x="96.6" y="40.1">AD2</text>
<text x="118.2" y="37.6">+5V</text>
<text x="56.9" y="45.2">PC4/ADC4/SDA/PCINT12</text>
<text x="57.1" y="47.7">PC5/ADC5/SCL/PCINT13</text>
<text x="61.9" y="42.7">PC3/ADC3/PCINT11</text>
<text x="85.1" y="46.6">24</text>
<text x="85.1" y="44.1">23</text>
<text x="96.6" y="42.7">AD3</text>
<text x="96.6" y="45.2">AD4</text>
<text x="96.6" y="47.7">AD5</text>
<text x="155.7" y="46.5" transform="rotate(-90 155.7 46.5)">IO8</text>
<text x="160.8" y="46.5" transform="rotate(-90 160.8 46.5)">IO9</text>
<text x="176" y="46.5" transform="rotate(-90 176 46.5)">IO4</text>
<text x="178.6" y="46.5" transform="rotate(-90 178.6 46.5)">IO5</text>
<text x="181.1" y="46.5" transform="rotate(-90 181.1 46.5)">IO6</text>
<text x="183.6" y="46.5" transform="rotate(-90 183.6 46.5)">IO7</text>
<text x="60.3" y="50.3">PC6/RESET/PCINT14</text>
<text x="85.1" y="49.2">25</text>
<text x="96.6" y="50.3">RESET</text>
<text x="118.9" y="51.7">1</text>
<text x="147.4" y="50.3">GND</text>
<text x="13.3" y="57.9">IO10</text>
<text x="26.5" y="54.2">ATMEGA328P</text>
<text x="38.2" y="57.9">SS</text>
<text x="45" y="57.9">IO0</text>
<text x="78.8" y="57.9">RXD</text>
<text x="87.7" y="55.4">+5V</text>
<text x="13.3" y="63">IO12</text>
<text x="13.3" y="65.5">IO13</text>
<text x="13.5" y="60.4">IO11</text>
<text x="38.2" y="60.4">MOSI IO1</text>
<text x="38.2" y="63">MISO</text>
<text x="38.2" y="65.5">SCK</text>
<text x="78.8" y="60.4">TXD</text>
<text x="13.3" y="68.1">IO14</text>
<text x="13.3" y="70.6">IO15</text>
<text x="38.2" y="68.1">AD0</text>
<text x="38.2" y="70.6">AD1</text>
<text x="118.6" y="68.1">VOUT</text>
<text x="128.3" y="67">2</text>
<text x="137.2" y="68.1">AD1</text>
<text x="13.3" y="73.1">IO16</text>
<text x="13.3" y="75.7">IO17</text>
<text x="38.2" y="73.1">AD2</text>
<text x="38.2" y="75.7">AD3</text>
<text x="89" y="73.1">RESET</text>
<text x="121.3" y="76.9">3</text>
<text x="126" y="77.1">LM35</text>
<text x="13.3" y="78.2">IO18</text>
<text x="13.3" y="80.8">IO19</text>
<text x="38.2" y="78.2">AD4</text>
<text x="38.2" y="80.8">AD5</text>
<text x="38.2" y="83.3">SDA</text>
<text x="89" y="78.2">IO13</text>
<text x="232.7" y="83">12V</text>
<text x="38.2" y="85.8">SCL</text>
<text x="49.9" y="88.4">GND</text>
<text x="118.2" y="88.4">GND</text>
<text x="178.2" y="93.5">GND</text>
<text x="120.2" y="101.1">IO11</text>
<text x="155.2" y="100.8">TIP122</text>
<text x="151.2" y="118.9">GND</text>
<text x="224.8" y="118.9">GND</text>
</g>
<g font-size="2.4" fill="#800000">
<text x="207.1" y="9.5">LCD Shield</text>
<text x="87.7" y="85.7">Arduino 328</text>
</g>
<g font-size="2.4" fill="#0000c0">
<text x="141" y="24.8">LCD Shield</text>
<text x="53.4" y="83.2">LED &amp; Reset</text>
</g>
<text font-size="2.4" fill="#0f0" x="118.7" y="60.4">34.0</text>
</svg>
